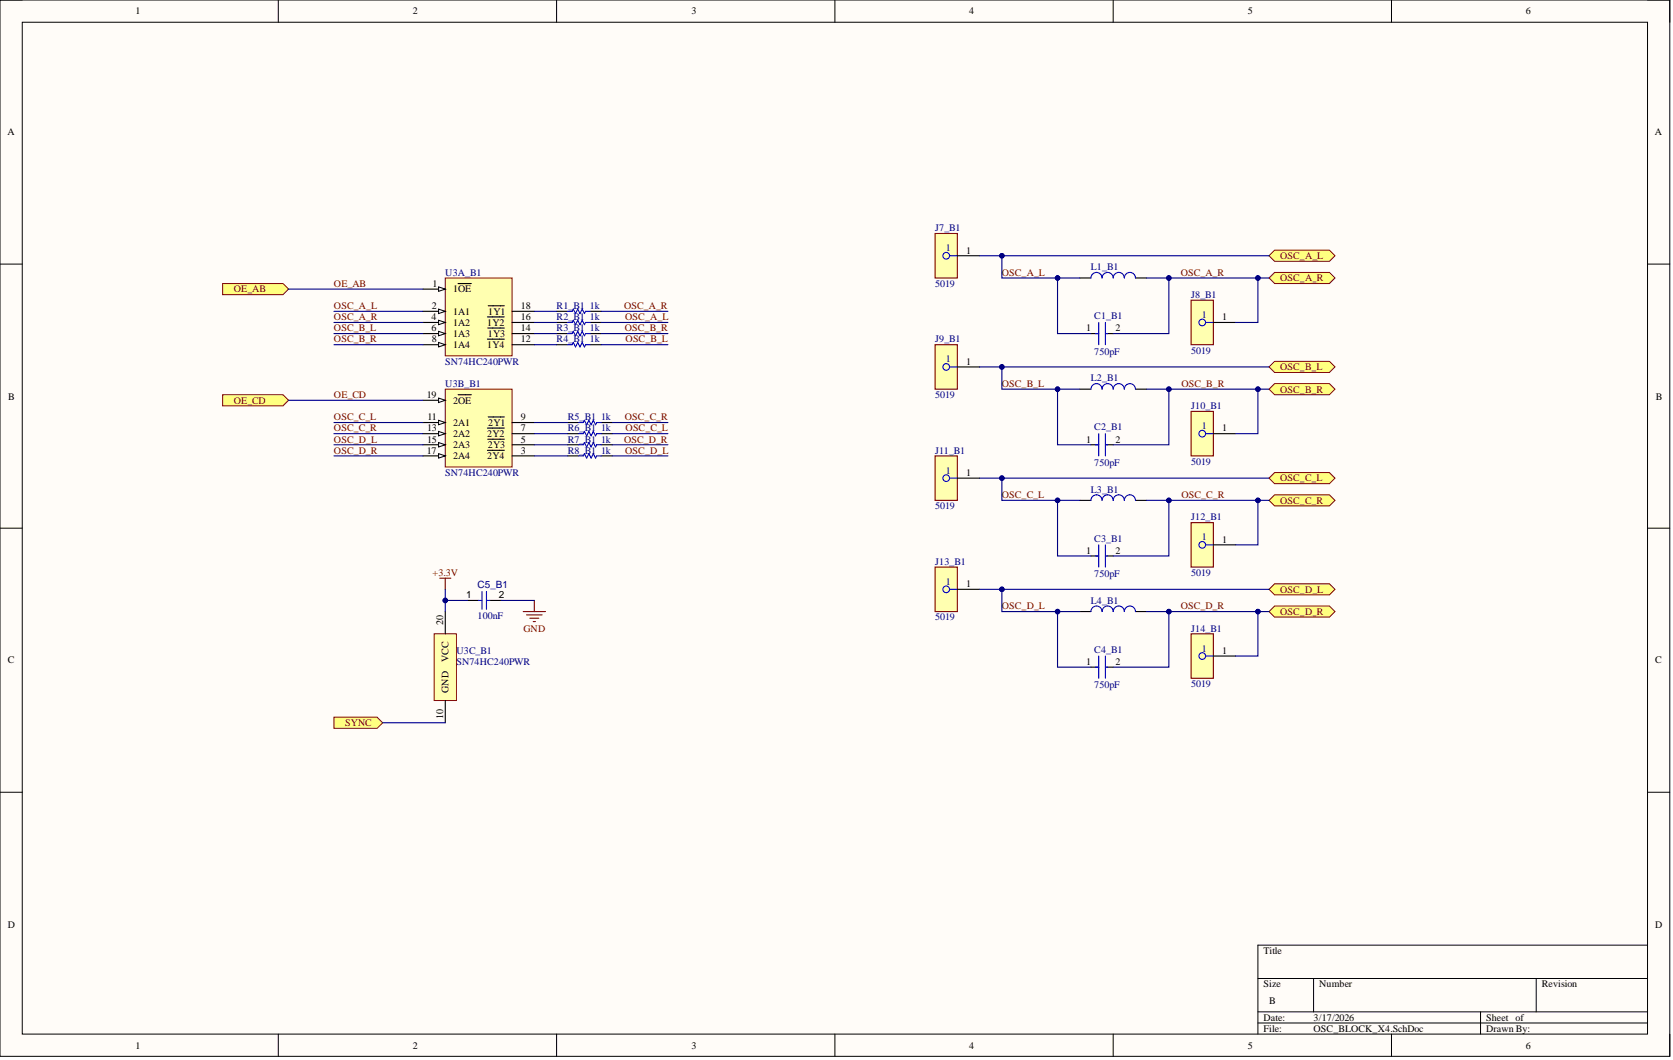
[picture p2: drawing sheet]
<svg xmlns="http://www.w3.org/2000/svg" width="381mm" height="241mm" viewBox="0 0 381 241" stroke-linecap="round" stroke-linejoin="round" font-family="sans-serif">
<path d="M0 0h380.3v240.5h-380.3z" fill-rule="evenodd" fill="#fffcf8"/>
<path d="M0 0h380.3v240.5h-380.3z" fill="none" stroke="#000" stroke-width=".23"/>
<path d="M5.1 5.1h370.1v230.3h-370.1z" fill-rule="evenodd" fill="#fffcf8"/>
<g fill="none" stroke="#000" stroke-width=".23">
<path d="M0 0h5.1M5.1 5.1h370.1v230.3h-370.1zM63.4 0v5.1M126.8 0v5.1M190.1 0v5.1M253.5 0v5.1M316.9 0v5.1M375.2 0h5.1v5.1M0 60.1h5.1M375.2 60.1h5.1M0 120.2h5.1M375.2 120.2h5.1"/>
<path d="M0 180.3h5.1M375.2 180.3h5.1M375.2 215.2h-88.7v20.2M63.4 235.4v5.1M126.8 235.4v5.1M190.1 235.4v5.1M253.5 235.4v5.1M286.5 222.7h88.7M286.5 230.3h88.7M286.5 232.9h88.7M299.1 222.7v7.6M316.9 235.4v5.1"/>
<path d="M337.2 230.3v5.1M349.8 222.7v7.6M380.3 235.4v5.1"/>
</g>
<path d="M106.5 136.7h2.5M111.5 136.7h2.6" fill="none" stroke="#000" stroke-width=".25"/>
<path d="M109 136.7h.8M109.8 134.7v4M110.8 134.7v4M110.8 136.7h.7" fill="none" stroke="#00f" stroke-width=".25"/>
<path d="M100.1 131.6h2.6M101.4 131.6v2.6" fill="none" stroke="#800000" stroke-width=".25"/>
<path d="M289 63.3l1.3-1.3h12.5l1.2 1.3-1.2 1.2h-12.5z" fill-rule="evenodd" fill="#ffff80"/>
<path d="M289 63.3l1.3-1.3h12.5l1.2 1.3-1.2 1.2h-12.5z" fill="none" stroke="#800000" stroke-width=".23"/>
<path d="M289 88.6l1.3-1.3h12.5l1.2 1.3-1.2 1.3h-12.5z" fill-rule="evenodd" fill="#ffff80"/>
<path d="M289 88.6l1.3-1.3h12.5l1.2 1.3-1.2 1.3h-12.5z" fill="none" stroke="#800000" stroke-width=".23"/>
<path d="M289 113.9l1.3-1.3h12.5l1.2 1.3-1.2 1.3h-12.5z" fill-rule="evenodd" fill="#ffff80"/>
<path d="M289 113.9l1.3-1.3h12.5l1.2 1.3-1.2 1.3h-12.5z" fill="none" stroke="#800000" stroke-width=".23"/>
<path d="M289 139.2l1.3-1.2h12.5l1.2 1.2-1.2 1.3h-12.5z" fill-rule="evenodd" fill="#ffff80"/>
<path d="M289 139.2l1.3-1.2h12.5l1.2 1.2-1.2 1.3h-12.5z" fill="none" stroke="#800000" stroke-width=".23"/>
<path d="M50.7 64.5h13.8l1.2 1.3-1.2 1.3h-13.8z" fill-rule="evenodd" fill="#ffff80"/>
<path d="M50.7 64.5h13.8l1.2 1.3-1.2 1.3h-13.8z" fill="none" stroke="#800000" stroke-width=".23"/>
<path d="M50.7 89.9h13.8l1.2 1.2-1.2 1.3h-13.8z" fill-rule="evenodd" fill="#ffff80"/>
<path d="M50.7 89.9h13.8l1.2 1.2-1.2 1.3h-13.8z" fill="none" stroke="#800000" stroke-width=".23"/>
<g fill="none" stroke="#000" stroke-width=".25">
<path d="M126.8 70.9h2.5M126.8 73.4h2.5M126.8 75.9h2.5M126.8 78.5h2.5M134.4 70.9h2.5M134.4 73.4h2.5M134.4 75.9h2.5M134.4 78.5h2.5M245.9 63.3h2.5M248.4 75.9h1.8M252 75.9h1.5M258.6 63.3h2.5"/>
<path d="M129.3 96.2h2.5M129.3 98.7h2.5M136.9 96.2h2.5M136.9 98.7h2.5M245.9 88.6h2.5M258.6 88.6h2.5M129.3 101.2h2.5M129.3 103.8h2.5M136.9 101.2h2.5M136.9 103.8h2.5M245.9 113.9h2.5M248.4 101.2h1.8"/>
<path d="M252 101.2h1.5M258.6 113.9h2.5M245.9 139.2h2.5M248.4 126.6h1.8M252 126.6h1.5M258.6 139.2h2.5M248.4 151.9h1.8M252 151.9h1.5"/>
</g>
<g fill="none" stroke="#00f" stroke-width=".25">
<path d="M129.3 70.9h1l.3-.5 .5 1 .5-1 .5 1 .5-1 .5 1 .2-.5h1.1M129.3 73.4h1l.3-.5 .5 1 .5-1 .5 1 .5-1 .5 1 .2-.5h1.1M129.3 75.9h1l.3-.5 .5 1 .5-1 .5 1 .5-1 .5 1 .2-.5h1.1M129.3 78.5h1l.3-.5 .5 1 .5-1 .5 1 .5-1 .5 1 .2-.5h1.1M248.4 63.3a1.27 1.27 0 0 1 1.3-1.3 1.27 1.27 0 0 1 1.3 1.3 1.27 1.27 0 0 1 1.2-1.3 1.27 1.27 0 0 1 1.3 1.3 1.27 1.27 0 0 1 1.3-1.3 1.27 1.27 0 0 1 1.2 1.3 1.27 1.27 0 0 1 1.3-1.3 1.27 1.27 0 0 1 1.3 1.3M249.5 75.9h.7M250.2 73.4v5.1M251.7 73.4v5.1M252 75.9h.2M131.8 96.2h1l.3-.5 .5 1 .5-1 .5 1 .5-1 .5 1 .3-.5h1M131.8 98.7h1l.3-.5 .5 1 .5-1 .5 1 .5-1 .5 1 .3-.5h1M248.4 88.6a1.27 1.27 0 0 1 1.3-1.3 1.27 1.27 0 0 1 1.3 1.3 1.27 1.27 0 0 1 1.2-1.3 1.27 1.27 0 0 1 1.3 1.3 1.27 1.27 0 0 1 1.3-1.3 1.27 1.27 0 0 1 1.2 1.3 1.27 1.27 0 0 1 1.3-1.3 1.27 1.27 0 0 1 1.3 1.3"/>
<path d="M250.2 98.7v5.1M251.7 98.7v5.1M131.8 101.2h1l.3-.5 .5 1.1 .5-1.1 .5 1.1 .5-1.1 .5 1.1 .3-.6h1M131.8 103.8h1l.3-.5 .5 1 .5-1 .5 1 .5-1 .5 1 .3-.5h1M248.4 113.9a1.27 1.27 0 0 1 1.3-1.3 1.27 1.27 0 0 1 1.3 1.3 1.27 1.27 0 0 1 1.2-1.3 1.27 1.27 0 0 1 1.3 1.3 1.27 1.27 0 0 1 1.3-1.3 1.27 1.27 0 0 1 1.2 1.3 1.27 1.27 0 0 1 1.3-1.3 1.27 1.27 0 0 1 1.3 1.3M249.5 101.2h.7M252 101.2h.2M248.4 139.2a1.27 1.27 0 0 1 1.3-1.2 1.27 1.27 0 0 1 1.3 1.2 1.27 1.27 0 0 1 1.2-1.2 1.27 1.27 0 0 1 1.3 1.2 1.27 1.27 0 0 1 1.3-1.2 1.27 1.27 0 0 1 1.2 1.2 1.27 1.27 0 0 1 1.3-1.2 1.27 1.27 0 0 1 1.3 1.2M249.5 126.6h.7M250.2 124v5.1M251.7 124v5.1M252 126.6h.2"/>
<path d="M249.5 151.9h.7M250.2 149.3v5.1M251.7 149.3v5.1M252 151.9h.2"/>
</g>
<path d="M289 58.2l1.3-1.2h12.5l1.2 1.2-1.2 1.3h-12.5z" fill-rule="evenodd" fill="#ffff80"/>
<path d="M289 58.2l1.3-1.2h12.5l1.2 1.2-1.2 1.3h-12.5z" fill="none" stroke="#800000" stroke-width=".23"/>
<path d="M289 83.5l1.3-1.2h12.5l1.2 1.2-1.2 1.3h-12.5z" fill-rule="evenodd" fill="#ffff80"/>
<path d="M289 83.5l1.3-1.2h12.5l1.2 1.2-1.2 1.3h-12.5z" fill="none" stroke="#800000" stroke-width=".23"/>
<path d="M289 108.8l1.3-1.2h12.5l1.2 1.2-1.2 1.3h-12.5z" fill-rule="evenodd" fill="#ffff80"/>
<path d="M289 108.8l1.3-1.2h12.5l1.2 1.2-1.2 1.3h-12.5z" fill="none" stroke="#800000" stroke-width=".23"/>
<path d="M289 134.2l1.3-1.3h12.5l1.2 1.3-1.2 1.2h-12.5z" fill-rule="evenodd" fill="#ffff80"/>
<path d="M289 134.2l1.3-1.3h12.5l1.2 1.3-1.2 1.2h-12.5z" fill="none" stroke="#800000" stroke-width=".23"/>
<path d="M101.4 63.3h15.2v17.7h-15.2z" fill-rule="evenodd" fill="#ffffb0"/>
<path d="M101.4 63.3h15.2v17.7h-15.2z" fill="none" stroke="#800000" stroke-width=".23"/>
<path d="M96.3 65.8h5.1" fill="none" stroke="#000" stroke-width=".25"/>
<path d="M99.9 65.3l1.5 .5-1.5 .5z" fill="#f8fcff"/>
<path d="M99.9 65.3l1.5 .5-1.5 .5z" fill="none" stroke="#000" stroke-width=".23"/>
<path d="M96.3 70.9h5.1M104.3 64.5h3M111 77.2h3.8M111 72.1h3.8M111.1 74.7h3.7M111.2 69.6h3.6M116.6 78.5h5.1M116.6 75.9h5.1M116.6 73.4h5.1M116.6 70.9h5.1" fill="none" stroke="#000" stroke-width=".25"/>
<path d="M99.9 70.4l1.5 .5-1.5 .5z" fill="#f8fcff"/>
<path d="M99.9 70.4l1.5 .5-1.5 .5z" fill="none" stroke="#000" stroke-width=".23"/>
<path d="M96.3 73.4h5.1" fill="none" stroke="#000" stroke-width=".25"/>
<path d="M99.9 72.9l1.5 .5-1.5 .5z" fill="#f8fcff"/>
<path d="M99.9 72.9l1.5 .5-1.5 .5z" fill="none" stroke="#000" stroke-width=".23"/>
<path d="M96.3 75.9h5.1" fill="none" stroke="#000" stroke-width=".25"/>
<path d="M99.9 75.4l1.5 .5-1.5 .5z" fill="#f8fcff"/>
<path d="M99.9 75.4l1.5 .5-1.5 .5z" fill="none" stroke="#000" stroke-width=".23"/>
<path d="M96.3 78.5h5.1" fill="none" stroke="#000" stroke-width=".25"/>
<path d="M99.9 78l1.5 .5-1.5 .5z" fill="#f8fcff"/>
<path d="M99.9 78l1.5 .5-1.5 .5z" fill="none" stroke="#000" stroke-width=".23"/>
<path d="M101.4 88.6h15.2v17.7h-15.2z" fill-rule="evenodd" fill="#ffffb0"/>
<path d="M101.4 88.6h15.2v17.7h-15.2z" fill="none" stroke="#800000" stroke-width=".23"/>
<path d="M96.3 96.2h5.1" fill="none" stroke="#000" stroke-width=".25"/>
<path d="M99.9 95.7l1.5 .5-1.5 .5z" fill="#f8fcff"/>
<path d="M99.9 95.7l1.5 .5-1.5 .5z" fill="none" stroke="#000" stroke-width=".23"/>
<path d="M96.3 98.7h5.1" fill="none" stroke="#000" stroke-width=".25"/>
<path d="M99.9 98.2l1.5 .5-1.5 .5z" fill="#f8fcff"/>
<path d="M99.9 98.2l1.5 .5-1.5 .5z" fill="none" stroke="#000" stroke-width=".23"/>
<path d="M96.3 101.2h5.1" fill="none" stroke="#000" stroke-width=".25"/>
<path d="M99.9 100.7l1.5 .5-1.5 .6z" fill="#f8fcff"/>
<path d="M99.9 100.7l1.5 .5-1.5 .6z" fill="none" stroke="#000" stroke-width=".23"/>
<path d="M96.3 103.8h5.1" fill="none" stroke="#000" stroke-width=".25"/>
<path d="M99.9 103.3l1.5 .5-1.5 .5z" fill="#f8fcff"/>
<path d="M99.9 103.3l1.5 .5-1.5 .5z" fill="none" stroke="#000" stroke-width=".23"/>
<path d="M96.3 91.1h5.1" fill="none" stroke="#000" stroke-width=".25"/>
<path d="M99.9 90.6l1.5 .5-1.5 .5z" fill="#f8fcff"/>
<path d="M99.9 90.6l1.5 .5-1.5 .5z" fill="none" stroke="#000" stroke-width=".23"/>
<path d="M104.3 89.9h3M111 97.5h3.8M111.1 100h3.7M111.2 94.9h3.6M116.6 98.7h5.1M116.6 96.2h5.1M111 102.5h3.8M116.6 103.8h5.1M116.6 101.2h5.1" fill="none" stroke="#000" stroke-width=".25"/>
<path d="M98.9 144.3h5v15.2h-5z" fill-rule="evenodd" fill="#ffffb0"/>
<path d="M98.9 144.3h5v15.2h-5z" fill="none" stroke="#800000" stroke-width=".23"/>
<path d="M101.4 139.2v5.1M101.4 159.5v5" fill="none" stroke="#000" stroke-width=".25"/>
<path d="M76.1 163.3h9.8l1.3 1.2-1.3 1.3h-9.8z" fill-rule="evenodd" fill="#ffff80"/>
<path d="M76.1 163.3h9.8l1.3 1.2-1.3 1.3h-9.8z" fill="none" stroke="#800000" stroke-width=".23"/>
<path d="M213 53.2h5v10.1h-5z" fill-rule="evenodd" fill="#ffffb0"/>
<path d="M213 53.2h5v10.1h-5z" fill="none" stroke="#800000" stroke-width=".25"/>
<g fill="none" stroke="#00f" stroke-width=".25">
<path d="M216.2 58.2h1.8"/>
<circle cx="215.5" cy="58.2" r=".76"/>
</g>
<path d="M218 58.2h5.1" fill="none" stroke="#000" stroke-width=".25"/>
<path d="M213 78.5h5v10.1h-5z" fill-rule="evenodd" fill="#ffffb0"/>
<path d="M213 78.5h5v10.1h-5z" fill="none" stroke="#800000" stroke-width=".25"/>
<g fill="none" stroke="#00f" stroke-width=".25">
<path d="M216.2 83.5h1.8"/>
<circle cx="215.5" cy="83.5" r=".76"/>
</g>
<path d="M218 83.5h5.1" fill="none" stroke="#000" stroke-width=".25"/>
<path d="M213 103.8h5v10.1h-5z" fill-rule="evenodd" fill="#ffffb0"/>
<path d="M213 103.8h5v10.1h-5z" fill="none" stroke="#800000" stroke-width=".25"/>
<g fill="none" stroke="#00f" stroke-width=".25">
<path d="M216.2 108.8h1.8"/>
<circle cx="215.5" cy="108.8" r=".76"/>
</g>
<path d="M218 108.8h5.1" fill="none" stroke="#000" stroke-width=".25"/>
<path d="M213 129.1h5v10.1h-5z" fill-rule="evenodd" fill="#ffffb0"/>
<path d="M213 129.1h5v10.1h-5z" fill="none" stroke="#800000" stroke-width=".25"/>
<g fill="none" stroke="#00f" stroke-width=".25">
<path d="M216.2 134.2h1.8"/>
<circle cx="215.5" cy="134.2" r=".76"/>
</g>
<path d="M218 134.2h5.1" fill="none" stroke="#000" stroke-width=".25"/>
<path d="M271.3 68.3h5v10.2h-5z" fill-rule="evenodd" fill="#ffffb0"/>
<path d="M271.3 68.3h5v10.2h-5z" fill="none" stroke="#800000" stroke-width=".25"/>
<g fill="none" stroke="#00f" stroke-width=".25">
<path d="M274.6 73.4h1.7"/>
<circle cx="273.8" cy="73.4" r=".76"/>
</g>
<path d="M276.3 73.4h5.1" fill="none" stroke="#000" stroke-width=".25"/>
<path d="M271.3 93.7h5v10.1h-5z" fill-rule="evenodd" fill="#ffffb0"/>
<path d="M271.3 93.7h5v10.1h-5z" fill="none" stroke="#800000" stroke-width=".25"/>
<g fill="none" stroke="#00f" stroke-width=".25">
<path d="M274.6 98.7h1.7"/>
<circle cx="273.8" cy="98.7" r=".76"/>
</g>
<path d="M276.3 98.7h5.1" fill="none" stroke="#000" stroke-width=".25"/>
<path d="M271.3 119h5v10.1h-5z" fill-rule="evenodd" fill="#ffffb0"/>
<path d="M271.3 119h5v10.1h-5z" fill="none" stroke="#800000" stroke-width=".25"/>
<g fill="none" stroke="#00f" stroke-width=".25">
<path d="M274.6 124h1.7"/>
<circle cx="273.8" cy="124" r=".76"/>
</g>
<path d="M276.3 124h5.1" fill="none" stroke="#000" stroke-width=".25"/>
<path d="M271.3 144.3h5v10.1h-5z" fill-rule="evenodd" fill="#ffffb0"/>
<path d="M119.2 139.2h5M119.9 140h3.6M121.7 136.7v2.5M120.7 140.7h2M121.4 141.5h.5M271.3 144.3h5v10.1h-5z" fill="none" stroke="#800000" stroke-width=".25"/>
<g fill="none" stroke="#00f" stroke-width=".25">
<path d="M274.6 149.3h1.7"/>
<circle cx="273.8" cy="149.3" r=".76"/>
</g>
<path d="M276.3 149.3h5.1" fill="none" stroke="#000" stroke-width=".25"/>
<path d="M76.1 70.9h20.2M76.1 73.4h20.2M76.1 75.9h20.2M76.1 78.5h20.2M76.1 96.2h20.2M76.1 98.7h20.2M76.1 101.2h20.2M76.1 103.8h20.2M101.4 134.2v5" fill="none" stroke="#000080" stroke-width=".25"/>
<circle cx="101.4" cy="136.7" r=".51" fill="#000080"/>
<circle cx="101.4" cy="136.7" r=".51" fill="none" stroke="#000080" stroke-width=".23"/>
<path d="M245.9 63.3h-5.1v12.6h7.6" fill="none" stroke="#000080" stroke-width=".25"/>
<circle cx="240.8" cy="63.3" r=".51" fill="#000080"/>
<circle cx="240.8" cy="63.3" r=".51" fill="none" stroke="#000080" stroke-width=".23"/>
<path d="M245.9 88.6h-5.1v12.6h7.6" fill="none" stroke="#000080" stroke-width=".25"/>
<circle cx="240.8" cy="88.6" r=".51" fill="#000080"/>
<circle cx="240.8" cy="88.6" r=".51" fill="none" stroke="#000080" stroke-width=".23"/>
<path d="M245.9 113.9h-5.1v12.7h7.6" fill="none" stroke="#000080" stroke-width=".25"/>
<circle cx="240.8" cy="113.9" r=".51" fill="#000080"/>
<circle cx="240.8" cy="113.9" r=".51" fill="none" stroke="#000080" stroke-width=".23"/>
<path d="M245.9 139.2h-5.1v12.7h7.6" fill="none" stroke="#000080" stroke-width=".25"/>
<circle cx="240.8" cy="139.2" r=".51" fill="#000080"/>
<circle cx="240.8" cy="139.2" r=".51" fill="none" stroke="#000080" stroke-width=".23"/>
<path d="M65.7 65.8h30.6M65.7 91.1h30.6M261.1 113.9h27.9" fill="none" stroke="#000080" stroke-width=".25"/>
<circle cx="266.2" cy="113.9" r=".51" fill="#000080"/>
<circle cx="266.2" cy="113.9" r=".51" fill="none" stroke="#000080" stroke-width=".23"/>
<circle cx="286.5" cy="113.9" r=".51" fill="#000080"/>
<circle cx="286.5" cy="113.9" r=".51" fill="none" stroke="#000080" stroke-width=".23"/>
<path d="M261.1 88.6h27.9" fill="none" stroke="#000080" stroke-width=".25"/>
<circle cx="266.2" cy="88.6" r=".51" fill="#000080"/>
<circle cx="266.2" cy="88.6" r=".51" fill="none" stroke="#000080" stroke-width=".23"/>
<circle cx="286.5" cy="88.6" r=".51" fill="#000080"/>
<circle cx="286.5" cy="88.6" r=".51" fill="none" stroke="#000080" stroke-width=".23"/>
<path d="M261.1 63.3h27.9" fill="none" stroke="#000080" stroke-width=".25"/>
<circle cx="266.2" cy="63.3" r=".51" fill="#000080"/>
<circle cx="266.2" cy="63.3" r=".51" fill="none" stroke="#000080" stroke-width=".23"/>
<circle cx="286.5" cy="63.3" r=".51" fill="#000080"/>
<circle cx="286.5" cy="63.3" r=".51" fill="none" stroke="#000080" stroke-width=".23"/>
<path d="M261.1 139.2h27.9" fill="none" stroke="#000080" stroke-width=".25"/>
<circle cx="266.2" cy="139.2" r=".51" fill="#000080"/>
<circle cx="266.2" cy="139.2" r=".51" fill="none" stroke="#000080" stroke-width=".23"/>
<circle cx="286.5" cy="139.2" r=".51" fill="#000080"/>
<circle cx="286.5" cy="139.2" r=".51" fill="none" stroke="#000080" stroke-width=".23"/>
<g fill="none" stroke="#000080" stroke-width=".25">
<path d="M121.7 70.9h5.1M121.7 73.4h5.1M121.7 75.9h5.1M121.7 78.5h5.1M136.9 70.9h15.2M136.9 73.4h15.2M136.9 75.9h15.2M136.9 78.5h15.2M266.2 63.3v12.6h-12.7M121.7 96.2h7.6M121.7 98.7h7.6M139.4 96.2h12.7"/>
<path d="M139.4 98.7h12.7M121.7 101.2h7.6M121.7 103.8h7.6M139.4 101.2h12.7M139.4 103.8h12.7"/>
</g>
<circle cx="266.2" cy="63.3" r=".51" fill="#000080"/>
<circle cx="266.2" cy="63.3" r=".51" fill="none" stroke="#000080" stroke-width=".23"/>
<path d="M266.2 88.6v12.6h-12.7" fill="none" stroke="#000080" stroke-width=".25"/>
<circle cx="266.2" cy="88.6" r=".51" fill="#000080"/>
<circle cx="266.2" cy="88.6" r=".51" fill="none" stroke="#000080" stroke-width=".23"/>
<path d="M266.2 113.9v12.7h-12.7" fill="none" stroke="#000080" stroke-width=".25"/>
<circle cx="266.2" cy="113.9" r=".51" fill="#000080"/>
<circle cx="266.2" cy="113.9" r=".51" fill="none" stroke="#000080" stroke-width=".23"/>
<path d="M266.2 139.2v12.7h-12.7" fill="none" stroke="#000080" stroke-width=".25"/>
<circle cx="266.2" cy="139.2" r=".51" fill="#000080"/>
<circle cx="266.2" cy="139.2" r=".51" fill="none" stroke="#000080" stroke-width=".23"/>
<path d="M289 58.2h-60.8v5.1h12.6" fill="none" stroke="#000080" stroke-width=".25"/>
<circle cx="228.2" cy="58.2" r=".51" fill="#000080"/>
<circle cx="228.2" cy="58.2" r=".51" fill="none" stroke="#000080" stroke-width=".23"/>
<circle cx="240.8" cy="63.3" r=".51" fill="#000080"/>
<circle cx="240.8" cy="63.3" r=".51" fill="none" stroke="#000080" stroke-width=".23"/>
<path d="M289 83.5h-60.8v5.1h12.6" fill="none" stroke="#000080" stroke-width=".25"/>
<circle cx="228.2" cy="83.5" r=".51" fill="#000080"/>
<circle cx="228.2" cy="83.5" r=".51" fill="none" stroke="#000080" stroke-width=".23"/>
<circle cx="240.8" cy="88.6" r=".51" fill="#000080"/>
<circle cx="240.8" cy="88.6" r=".51" fill="none" stroke="#000080" stroke-width=".23"/>
<path d="M289 108.8h-60.8v5.1h12.6" fill="none" stroke="#000080" stroke-width=".25"/>
<circle cx="228.2" cy="108.8" r=".51" fill="#000080"/>
<circle cx="228.2" cy="108.8" r=".51" fill="none" stroke="#000080" stroke-width=".23"/>
<circle cx="240.8" cy="113.9" r=".51" fill="#000080"/>
<circle cx="240.8" cy="113.9" r=".51" fill="none" stroke="#000080" stroke-width=".23"/>
<path d="M289 134.2h-60.8v5h12.6" fill="none" stroke="#000080" stroke-width=".25"/>
<circle cx="228.2" cy="134.2" r=".51" fill="#000080"/>
<circle cx="228.2" cy="134.2" r=".51" fill="none" stroke="#000080" stroke-width=".23"/>
<circle cx="240.8" cy="139.2" r=".51" fill="#000080"/>
<circle cx="240.8" cy="139.2" r=".51" fill="none" stroke="#000080" stroke-width=".23"/>
<path d="M223.1 58.2h5.1M87.2 164.5h14.2" fill="none" stroke="#000080" stroke-width=".25"/>
<circle cx="228.2" cy="58.2" r=".51" fill="#000080"/>
<circle cx="228.2" cy="58.2" r=".51" fill="none" stroke="#000080" stroke-width=".23"/>
<path d="M223.1 83.5h5.1" fill="none" stroke="#000080" stroke-width=".25"/>
<circle cx="228.2" cy="83.5" r=".51" fill="#000080"/>
<circle cx="228.2" cy="83.5" r=".51" fill="none" stroke="#000080" stroke-width=".23"/>
<path d="M223.1 108.8h5.1" fill="none" stroke="#000080" stroke-width=".25"/>
<circle cx="228.2" cy="108.8" r=".51" fill="#000080"/>
<circle cx="228.2" cy="108.8" r=".51" fill="none" stroke="#000080" stroke-width=".23"/>
<path d="M223.1 134.2h5.1" fill="none" stroke="#000080" stroke-width=".25"/>
<circle cx="228.2" cy="134.2" r=".51" fill="#000080"/>
<circle cx="228.2" cy="134.2" r=".51" fill="none" stroke="#000080" stroke-width=".23"/>
<path d="M286.5 63.3v10.1h-5.1" fill="none" stroke="#000080" stroke-width=".25"/>
<circle cx="286.5" cy="63.3" r=".51" fill="#000080"/>
<circle cx="286.5" cy="63.3" r=".51" fill="none" stroke="#000080" stroke-width=".23"/>
<path d="M286.5 88.6v10.1h-5.1" fill="none" stroke="#000080" stroke-width=".25"/>
<circle cx="286.5" cy="88.6" r=".51" fill="#000080"/>
<circle cx="286.5" cy="88.6" r=".51" fill="none" stroke="#000080" stroke-width=".23"/>
<path d="M286.5 113.9v10.1h-5.1" fill="none" stroke="#000080" stroke-width=".25"/>
<circle cx="286.5" cy="113.9" r=".51" fill="#000080"/>
<circle cx="286.5" cy="113.9" r=".51" fill="none" stroke="#000080" stroke-width=".23"/>
<path d="M286.5 139.2v10.1h-5.1" fill="none" stroke="#000080" stroke-width=".25"/>
<circle cx="286.5" cy="139.2" r=".51" fill="#000080"/>
<circle cx="286.5" cy="139.2" r=".51" fill="none" stroke="#000080" stroke-width=".23"/>
<path d="M101.4 136.7h5.1" fill="none" stroke="#000080" stroke-width=".25"/>
<circle cx="101.4" cy="136.7" r=".51" fill="#000080"/>
<circle cx="101.4" cy="136.7" r=".51" fill="none" stroke="#000080" stroke-width=".23"/>
<path d="M114.1 136.7h7.6" fill="none" stroke="#000080" stroke-width=".25"/>
<g font-size="2.3">
<text x="30.8" y="3.3">1</text>
<text x="94.1" y="3.3">2</text>
<text x="157.5" y="3.3">3</text>
<text x="220.7" y="3.3">4</text>
<text x="284.2" y="3.3">5</text>
<text x="347.5" y="3.3">6</text>
<text x="1.7" y="30.8">A</text>
<text x="376.9" y="30.8">A</text>
<text x="220" y="57.7">1</text>
<text x="98.5" y="65.3">1</text>
<text x="98.4" y="70.4">2</text>
<text x="103.2" y="66.6">1OE</text>
<text x="103.2" y="71.6">1A1</text>
<text x="111.2" y="71.6">1Y1</text>
<text x="118.6" y="70.4">18</text>
<text x="98.3" y="72.9">4</text>
<text x="98.3" y="75.4">6</text>
<text x="98.4" y="78">8</text>
<text x="103.2" y="74.2">1A2</text>
<text x="103.2" y="76.7">1A3</text>
<text x="111" y="74.2">1Y2</text>
<text x="111.1" y="76.7">1Y3</text>
<text x="118.6" y="78">12</text>
<text x="118.6" y="75.4">14</text>
<text x="118.6" y="72.9">16</text>
<text x="247.3" y="75.4">1</text>
<text x="254" y="75.4">2</text>
<text x="278.4" y="72.9">1</text>
<text x="103.2" y="79.2">1A4</text>
<text x="111" y="79.2">1Y4</text>
<text x="220" y="83">1</text>
<text x="1.9" y="91">B</text>
<text x="97.2" y="90.6">19</text>
<text x="97.3" y="95.7">11</text>
<text x="103.2" y="91.9">2OE</text>
<text x="118.6" y="95.7">9</text>
<text x="377.1" y="91">B</text>
<text x="97.3" y="98.2">13</text>
<text x="97.3" y="100.7">15</text>
<text x="103.2" y="96.9">2A1</text>
<text x="103.2" y="99.5">2A2</text>
<text x="111" y="99.5">2Y2</text>
<text x="111.2" y="96.9">2Y1</text>
<text x="118.6" y="100.7">5</text>
<text x="118.6" y="98.2">7</text>
<text x="247.3" y="100.7">1</text>
<text x="254" y="100.7">2</text>
<text x="278.4" y="98.2">1</text>
<text x="97.2" y="103.3">17</text>
<text x="103.2" y="102">2A3</text>
<text x="103.2" y="104.5">2A4</text>
<text x="111" y="104.5">2Y4</text>
<text x="111.1" y="102">2Y3</text>
<text x="118.6" y="103.3">3</text>
<text x="220" y="108.3">1</text>
<text x="278.4" y="123.5">1</text>
<text x="247.3" y="126.1">1</text>
<text x="254" y="126.1">2</text>
<text x="106.1" y="136.2">1</text>
<text x="113.6" y="136.2">2</text>
<text x="220" y="133.6">1</text>
<text x="100.9" y="142.3" transform="rotate(-90 100.9 142.3)">20</text>
<text x="278.4" y="148.8">1</text>
<text x="1.8" y="151">C</text>
<text x="102.2" y="150.7" transform="rotate(-90 102.2 150.7)">VCC</text>
<text x="247.3" y="151.4">1</text>
<text x="254" y="151.4">2</text>
<text x="377" y="151">C</text>
<text x="102.2" y="157.7" transform="rotate(-90 102.2 157.7)">GND</text>
<text x="100.9" y="163.7" transform="rotate(-90 100.9 163.7)">10</text>
<text x="1.8" y="211.2">D</text>
<text x="377" y="211.2">D</text>
<text x="287.7" y="217.2">Title</text>
<text x="287.7" y="224.8">Size</text>
<text x="300.4" y="224.8">Number</text>
<text x="351.1" y="224.8">Revision</text>
<text x="287.7" y="232.4">Date:</text>
<text x="289" y="228.6">B</text>
<text x="299.1" y="232.4">3/17/2026</text>
<text x="338.4" y="232.4">Sheet of</text>
<text x="30.8" y="238.7">1</text>
<text x="94.1" y="238.7">2</text>
<text x="157.5" y="238.7">3</text>
<text x="220.7" y="238.7">4</text>
<text x="284.2" y="238.7">5</text>
<text x="287.7" y="234.9">File:</text>
<text x="299.1" y="234.9">OSC_BLOCK_X4.SchDoc</text>
<text x="338.4" y="234.9">Drawn By:</text>
<text x="347.5" y="238.7">6</text>
</g>
<g font-size="2.3" fill="#000080">
<text x="213" y="52.7">J7_B1</text>
<text x="215.4" y="57.2">1</text>
<text x="101.4" y="62.8">U3A_B1</text>
<text x="213" y="65.3">5019</text>
<text x="248.4" y="61.5">L1_B1</text>
<text x="126.8" y="70.4">R1_B1</text>
<text x="134.4" y="70.4">1k</text>
<text x="271.3" y="67.8">J8_B1</text>
<text x="126.8" y="72.9">R2_B1</text>
<text x="126.8" y="75.4">R3_B1</text>
<text x="126.8" y="78">R4_B1</text>
<text x="134.4" y="72.9">1k</text>
<text x="134.4" y="75.4">1k</text>
<text x="134.4" y="78">1k</text>
<text x="213" y="78">J9_B1</text>
<text x="249.2" y="72.6">C1_B1</text>
<text x="273.7" y="72.4">1</text>
<text x="101.4" y="83">SN74HC240PWR</text>
<text x="215.4" y="82.5">1</text>
<text x="249.2" y="80.7">750pF</text>
<text x="271.3" y="80.5">5019</text>
<text x="101.4" y="88.1">U3B_B1</text>
<text x="248.4" y="86.8">L2_B1</text>
<text x="129.3" y="95.7">R5_B1</text>
<text x="136.9" y="95.7">1k</text>
<text x="213" y="90.6">5019</text>
<text x="271.3" y="93.1">J10_B1</text>
<text x="129.3" y="98.2">R6_B1</text>
<text x="129.3" y="100.7">R7_B1</text>
<text x="136.9" y="98.2">1k</text>
<text x="136.9" y="100.7">1k</text>
<text x="249.2" y="98">C2_B1</text>
<text x="273.7" y="97.7">1</text>
<text x="129.3" y="103.3">R8_B1</text>
<text x="136.9" y="103.3">1k</text>
<text x="213" y="103.3">J11_B1</text>
<text x="215.4" y="107.8">1</text>
<text x="249.2" y="106.1">750pF</text>
<text x="271.3" y="105.8">5019</text>
<text x="101.4" y="108.3">SN74HC240PWR</text>
<text x="248.4" y="112.1">L3_B1</text>
<text x="213" y="115.9">5019</text>
<text x="271.3" y="118.5">J12_B1</text>
<text x="249.2" y="123.3">C3_B1</text>
<text x="273.7" y="123">1</text>
<text x="213" y="128.6">J13_B1</text>
<text x="249.2" y="131.4">750pF</text>
<text x="271.3" y="131.1">5019</text>
<text x="108.8" y="133.9">C5_B1</text>
<text x="215.4" y="133.1">1</text>
<text x="248.4" y="137.4">L4_B1</text>
<text x="108.8" y="141">100nF</text>
<text x="213" y="141.2">5019</text>
<text x="271.3" y="143.8">J14_B1</text>
<text x="103.9" y="148.8">U3C_B1</text>
<text x="249.2" y="148.6">C4_B1</text>
<text x="273.7" y="148.3">1</text>
<text x="103.9" y="151.4">SN74HC240PWR</text>
<text x="249.2" y="156.7">750pF</text>
<text x="271.3" y="156.4">5019</text>
</g>
<g font-size="2.3" fill="#800000">
<text x="291.5" y="59">OSC_A_L</text>
<text x="76.1" y="65.3">OE_AB</text>
<text x="228.2" y="62.8">OSC_A_L</text>
<text x="268.9" y="62.8">OSC_A_R</text>
<text x="291.5" y="64">OSC_A_R</text>
<text x="53.2" y="66.6">OE_AB</text>
<text x="76.1" y="70.4">OSC_A_L</text>
<text x="142.1" y="70.4">OSC_A_R</text>
<text x="76.1" y="75.4">OSC_B_L</text>
<text x="76.1" y="72.9">OSC_A_R</text>
<text x="76.1" y="78">OSC_B_R</text>
<text x="142.3" y="75.4">OSC_B_R</text>
<text x="142.4" y="72.9">OSC_A_L</text>
<text x="142.5" y="78">OSC_B_L</text>
<text x="228.2" y="88.1">OSC_B_L</text>
<text x="269.1" y="88.1">OSC_B_R</text>
<text x="291.5" y="89.4">OSC_B_R</text>
<text x="291.5" y="84.3">OSC_B_L</text>
<text x="53.2" y="91.9">OE_CD</text>
<text x="76.1" y="95.7">OSC_C_L</text>
<text x="76.1" y="90.6">OE_CD</text>
<text x="142.3" y="95.7">OSC_C_R</text>
<text x="76.1" y="100.7">OSC_D_L</text>
<text x="76.1" y="98.2">OSC_C_R</text>
<text x="142.1" y="100.7">OSC_D_R</text>
<text x="142.5" y="98.2">OSC_C_L</text>
<text x="76.1" y="103.3">OSC_D_R</text>
<text x="142.4" y="103.3">OSC_D_L</text>
<text x="228.2" y="113.4">OSC_C_L</text>
<text x="269.1" y="113.4">OSC_C_R</text>
<text x="291.5" y="109.6">OSC_C_L</text>
<text x="291.5" y="114.7">OSC_C_R</text>
<text x="98.5" y="131.1">+3.3V</text>
<text x="291.5" y="134.9">OSC_D_L</text>
<text x="119.2" y="143.8">GND</text>
<text x="228.2" y="138.7">OSC_D_L</text>
<text x="268.9" y="138.7">OSC_D_R</text>
<text x="291.5" y="140">OSC_D_R</text>
<text x="78.6" y="165.3">SYNC</text>
</g>
</svg>
